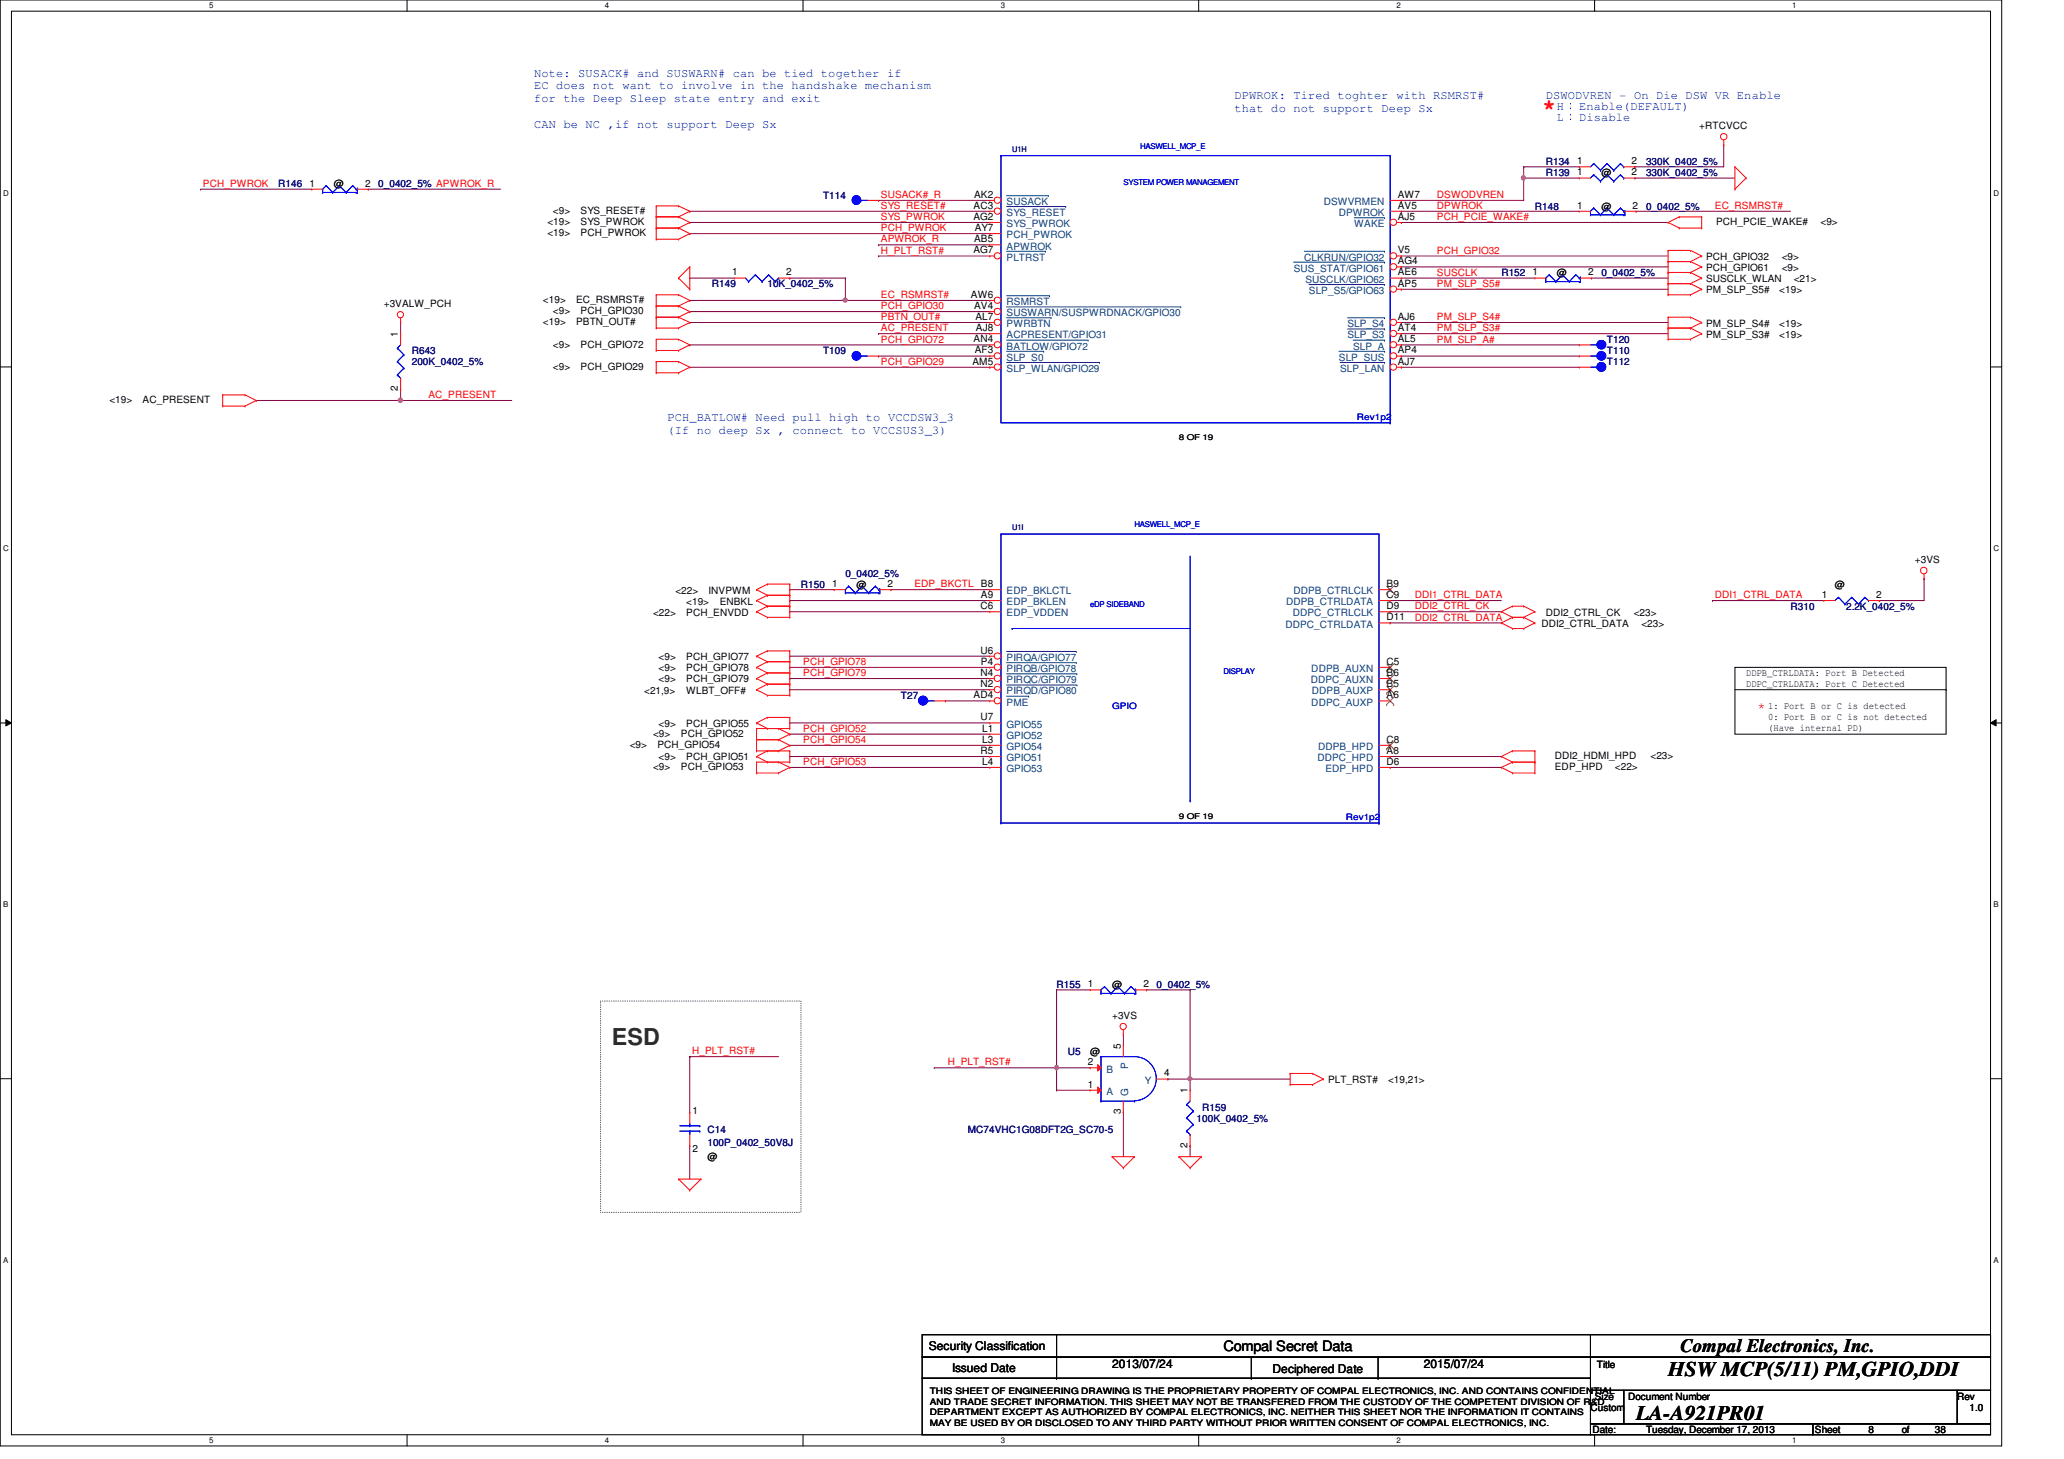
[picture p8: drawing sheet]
<svg xmlns="http://www.w3.org/2000/svg" width="297mm" height="210mm" viewBox="0 0 297 210" stroke-linecap="round" stroke-linejoin="round" font-family="sans-serif">
<path d="M0 0h288.1v208h-288.1zM1.6 1.6h284.9v204.8h-284.9z" fill="none" stroke="#000" stroke-width=".14"/>
<g fill="#fff">
<path d="M30.1 .2h.6v1.2h-.6z"/>
<path d="M30.1 206.6h.6v1.2h-.6z"/>
</g>
<path d="M58.6 0v1.6M58.6 206.4v1.6" fill="none" stroke="#000" stroke-width=".14"/>
<g fill="#fff">
<path d="M87 .2h.6v1.2h-.6z"/>
<path d="M87 206.6h.6v1.2h-.6z"/>
</g>
<path d="M115.6 0v1.6M115.6 206.4v1.6" fill="none" stroke="#000" stroke-width=".14"/>
<g fill="#fff">
<path d="M144 .2h.6v1.2h-.6z"/>
<path d="M144 206.6h.6v1.2h-.6z"/>
</g>
<path d="M172.5 0v1.6M172.5 206.4v1.6" fill="none" stroke="#000" stroke-width=".14"/>
<g fill="#fff">
<path d="M201 .2h.5v1.2h-.5z"/>
<path d="M201 206.6h.5v1.2h-.5z"/>
</g>
<path d="M229.5 0v1.6M229.5 206.4v1.6" fill="none" stroke="#000" stroke-width=".14"/>
<g fill="#fff">
<path d="M257.9 .2h.6v1.2h-.6z"/>
<path d="M257.9 206.6h.6v1.2h-.6z"/>
<path d="M.5 27.2h.7v1.2h-.7z"/>
<path d="M286.9 27.2h.8v1.2h-.8z"/>
<path d="M.5 78.4h.7v1.1h-.7z"/>
<path d="M286.9 78.4h.8v1.1h-.8z"/>
</g>
<path d="M0 52.8h1.6M286.5 52.8h1.6" fill="none" stroke="#000" stroke-width=".14"/>
<g fill="#fff">
<path d="M.5 129.6h.7v1.2h-.7z"/>
<path d="M286.9 129.6h.7v1.2h-.7z"/>
</g>
<path d="M0 104h1.6M.8 103.5l.8 .5-.8 .4zM286.5 104l.8-.5v.9zM286.5 104h1.6" fill="none" stroke="#000" stroke-width=".14"/>
<path d="M.8 103.5l.8 .5-.8 .4zM286.5 104l.8-.5v.9z" fill="#000"/>
<g fill="#fff">
<path d="M.5 180.8h.7v1.1h-.7z"/>
<path d="M286.9 180.8h.7v1.1h-.7z"/>
</g>
<path d="M249.7 96h30.4v9.6h-30.4zM249.7 99.2h30.4M280.1 99.2h.1M0 155.2h1.6M286.5 155.2h1.6" fill="none" stroke="#000" stroke-width=".14"/>
<path d="M86.4 144h28.9v30.4h-28.9z" fill="none" stroke="#000" stroke-width=".14" stroke-dasharray="0 .3"/>
<g fill="none" stroke="#800040" stroke-width=".14">
<path d="M99.3 30.4h.1M99.3 33.6h.1M99.3 30.4h43.1M99.3 33.6h43.1M126.4 35.2h.1M126.4 36.8h.1M126.4 35.2h16M126.4 36.8h16M201.7 38.4h.1M201.7 32h.1M201.7 38.4h38.4M201.7 32h38.4"/>
<path d="M219.3 24h.1M219.3 25.6h.1M219.3 25.6h8M219.3 24h8M219.3 25.6v3.2M235.3 25.6h.1M235.3 24h.1M235.3 25.6h14.4M248.1 20.8h.1M248.1 20.8v3.2h-12.8M126.4 51.2h.1M126.4 48h.1"/>
<path d="M126.4 51.2h16M126.4 48h16M201.7 40h.1M201.7 52.8h.1M201.7 40h19.2M201.7 52.8h25.6M113.7 99.2h.1M113.7 97.6h.1M113.7 96h.1M113.7 86.4h.1M113.7 88h.1M113.7 99.2h28.7"/>
<path d="M113.7 97.6h28.7M113.7 96h28.7M113.7 86.4h28.7M113.7 88h28.7M136.1 100.8h.1M136.1 100.8h6.3M200.1 110.4h.1M200.1 110.4h16"/>
</g>
<circle cx="219.2" cy="25.6" r=".31" fill="#f0f"/>
<circle cx="219.2" cy="25.6" r=".31" fill="none" stroke="#f0f" stroke-width=".14"/>
<g fill="none" stroke="#800040" stroke-width=".14">
<path d="M126.4 28.8h.1M126.4 28.8h16M201.7 28.8h.1M201.7 28.8h17.6M219.3 24h.1M219.3 24v1.6M201.7 51.2h.1M201.7 51.2h25.6M200.1 108.8h.1M200.1 108.8h16M134.4 153.6h.1M134.4 153.6h22.5"/>
<path d="M152.1 153.6h.1M152.1 142.4h.1M152.1 142.4v11.2M168.1 155.2h.1M168.1 155.2h17.6M171.3 155.2h.1M171.3 155.2v1.6"/>
</g>
<circle cx="171.2" cy="155.2" r=".3" fill="#f0f"/>
<circle cx="171.2" cy="155.2" r=".3" fill="none" stroke="#f0f" stroke-width=".14"/>
<g fill="none" stroke="#800040" stroke-width=".14">
<path d="M57.7 57.6h.1M57.7 57.6h16M152.1 142.4h.1M152.1 156.8h.1M152.1 142.4h4.8M152.1 156.8h4.8M161.7 148.8h.1M161.7 148.8v1.6M165 142.4h.1M165 142.4h6.3M171.3 142.4h.1M171.3 142.4v12.8"/>
<path d="M161.7 160h.1M161.7 160v6.4M171.3 164.8h.1M171.3 164.8v1.6"/>
</g>
<circle cx="57.6" cy="57.6" r=".32" fill="#f0f"/>
<circle cx="57.6" cy="57.6" r=".32" fill="none" stroke="#f0f" stroke-width=".14"/>
<g fill="none" stroke="#800040" stroke-width=".14">
<path d="M201.7 30.4h.1M201.7 36.8h.1M201.7 30.4h25.6M201.7 36.8h38.4M36.9 57.6h.1M57.7 56h.1M57.7 46.4h.1M57.7 56v1.6h-20.8M57.7 46.4v1.6M99.3 49.6h.1M99.3 44.8h.1M99.3 40h.1"/>
<path d="M99.3 49.6h43.1M99.3 44.8h43.1M99.3 40h6.4M113.7 40h.1M113.7 40h8M121.7 43.2h.1M121.7 43.2h20.7M113.7 108.8h.1M113.7 110.4h.1M113.7 105.6h.1M113.7 108.8h28.7M113.7 110.4h28.7"/>
<path d="M113.7 105.6h28.7"/>
</g>
<circle cx="121.6" cy="43.2" r=".31" fill="#f0f"/>
<circle cx="121.6" cy="43.2" r=".31" fill="none" stroke="#f0f" stroke-width=".14"/>
<g fill="none" stroke="#800040" stroke-width=".14">
<path d="M28.9 27.2h.1M28.9 27.2h16M53 27.2h.1M53 27.2h19M235.5 30.4h.1M235.5 30.4h22.2M99.3 43.2h.1M99.3 46.4h.1M99.3 46.4h43.1M121.7 40h.1M121.7 40v3.2h-22.4M113.7 84.8h.1"/>
<path d="M113.7 84.8h6.4M128.2 84.8h.1M128.2 84.8h14.2M152.1 153.6h.1M152.1 153.6v3.2"/>
</g>
<circle cx="152" cy="153.6" r=".31" fill="#f0f"/>
<circle cx="152" cy="153.6" r=".31" fill="none" stroke="#f0f" stroke-width=".14"/>
<g fill="none" stroke="#800040" stroke-width=".14">
<path d="M99.3 32h.1M99.3 32h43.1M99.3 52.8h43.1M142.4 52.8h.1M201.7 41.6h.1M201.7 46.4h.1M201.7 48h.1M201.7 49.6h.1M201.7 41.6h38.4M201.7 46.4h38.4M201.7 48h38.4M201.7 49.6h25.6"/>
<path d="M229 40h.1M229 40h11.1M113.7 94.4h.1M113.7 94.4h28.7M200.1 86.4h.1M200.1 89.6h.1M200.1 88h.1M200.1 86.4h16M200.1 89.6h16M200.1 88h16M246.5 86.4h.1M246.5 86.4h16"/>
<path d="M270.5 86.4h.1M276.9 83.2h.1M276.9 83.2v3.2h-6.4M113.7 104h.1M113.7 107.2h.1M113.7 104h28.7M113.7 107.2h28.7M99.3 152h.1M99.3 152v8M99.3 152h12.8M99.3 164.8h.1M99.3 164.8v4.8"/>
</g>
<g fill="none" stroke="#f00" stroke-width=".14">
<path d="M44.9 27.2h.1M44.9 27.2h1.5M51.4 27.2h1.6M53 27.2h.1M94.4 34.4h.1M94.4 32.8h.1M94.4 31.2h.1M94.4 29.6h.1M94.4 29.6v4.8M94.4 32.8h3.3M94.4 34.4h3.3M94.4 31.2h3.3"/>
<path d="M94.4 29.6h3.3M97.7 32.8h.1M97.7 34.4h.1M97.7 29.6h.1M97.7 31.2h.1M97.7 32.8l1.6 .8M97.7 29.6l1.6 .8M97.7 31.2l1.6 .8M99.3 33.6h.1M99.3 30.4h.1M99.3 32h.1M99.3 38.4h.1"/>
<path d="M99.3 33.6l-1.6 .8M99.3 30.4l-1.6 .8M99.3 32l-1.6 .8M99.3 38.4v3.2M99.3 38.4l-1.6 1.6M227.3 24h.1M227.3 30.4h.1M227.3 24h1.6M227.3 30.4h1.6M233.7 24h1.6M233.8 30.4h1.7M235.3 24h.1"/>
<path d="M235.5 30.4h.1M240.1 32h.1M240.1 37.6h.1M240.1 39.2h.1M240.1 36h.1M240.1 32l1.6 .8M240.1 36v6.4M240.1 37.6h3.2M240.1 39.2h3.2M240.1 36h3.2M241.7 31.2h.1M241.7 32.8h.1"/>
<path d="M241.7 32.8h3.2M241.7 31.2h3.2M241.7 31.2l-1.6 .8M243.3 37.6h.1M243.3 39.2h.1M243.3 36h.1M243.3 37.6l1.6 .8M243.3 36l1.6 .8M243.3 39.2l1.6 .8M244.9 32.8h.1M244.9 31.2h.1M244.9 38.4h.1"/>
<path d="M244.9 36.8h.1M244.9 31.2v1.6M244.9 38.4l-1.6 .8M244.9 36.8l-1.6 .8M248.1 20.8h.1M248.1 20.2v.6M249.7 24h.1M249.7 27.2h.1M249.7 24v3.2M249.7 24l1.6 1.6M251.3 25.6h.1M251.3 25.6l-1.6 1.6"/>
<path d="M32 56.8h.1M32 58.4h.1M32 58.4h3.3M32 56.8h3.3M32 56.8v1.6M35.3 58.4h.1M35.3 56.8h.1M35.3 56.8l1.6 .8M36.9 57.6h.1M36.9 57.6l-1.6 .8M57.7 46.4h.1M57.7 45.8v.6"/>
<path d="M94.4 45.6h.1M94.4 47.2h.1M94.4 42.4h.1M94.4 44h.1M94.4 50.4h.1M94.4 48.8h.1M94.4 53.6h.1M94.4 52h.1M94.4 47.2h3.3M94.4 45.6h3.3M94.4 42.4v4.8M94.4 48.8v1.6"/>
<path d="M94.4 52v1.6M94.4 44h3.3M94.4 42.4h3.3M94.4 48.8h3.3M94.4 50.4h3.3M94.4 52h3.3M94.4 53.6h3.3M97.7 47.2h.1M97.7 45.6h.1M97.7 44h.1M97.7 42.4h.1M97.7 48.8h.1"/>
<path d="M97.7 50.4h.1M97.7 52h.1M97.7 53.6h.1M97.7 40h.1M97.7 45.6l1.6 .8M97.7 42.4l1.6 .8M97.7 44l1.6 .8M97.7 48.8l1.6 .8M97.7 52l1.6 .8M97.7 40l1.6 1.6M99.3 46.4h.1M99.3 43.2h.1"/>
<path d="M99.3 44.8h.1M99.3 49.6h.1M99.3 52.8h.1M99.3 41.6h.1M99.3 46.4l-1.6 .8M99.3 43.2l-1.6 .8M99.3 44.8l-1.6 .8M99.3 49.6l-1.6 .8M99.3 52.8l-1.6 .8M220.9 40h.1M220.9 40h1.6M227.5 40h1.5"/>
<path d="M229 40h.1M240.1 47.2h.1M240.1 48.8h.1M240.1 45.6h.1M240.1 40.8h.1M240.1 42.4h.1M240.1 47.2h3.2M240.1 45.6h3.2M240.1 42.4h3.2M240.1 45.6v3.2M240.1 48.8h3.2M240.1 40.8h3.2"/>
<path d="M243.3 47.2h.1M243.3 48.8h.1M243.3 45.6h.1M243.3 40.8h.1M243.3 42.4h.1M243.3 47.2l1.6 .8M243.3 45.6l1.6 .8M243.3 40.8l1.6 .8M244.9 48h.1M244.9 46.4h.1M244.9 41.6h.1M244.9 40h.1"/>
<path d="M244.9 48l-1.6 .8M244.9 46.4l-1.6 .8M244.9 41.6l-1.6 .8M244.9 40l-1.6 .8M108.9 84.8h.1M108.9 86.4h.1M108.9 88h.1M108.9 96h.1M108.9 97.6h.1M108.9 99.2h.1M108.9 94.4h.1M108.9 84.8l1.5 .8"/>
<path d="M108.9 86.4l1.5 .8M108.9 88l1.5 .8M108.9 96l1.5 .8M108.9 97.6l1.5 .8M108.9 99.2l1.5 .8M108.9 94.4l1.5 .8M110.4 84h.1M110.4 85.6h.1M110.4 87.2h.1M110.4 88.8h.1M110.4 95.2h.1M110.4 96.8h.1"/>
<path d="M110.4 98.4h.1M110.4 93.6h.1M110.4 84l-1.5 .8M110.4 84h3.3M110.4 85.6h3.3M110.4 85.6l-1.5 .8M110.4 87.2h3.3M110.4 87.2l-1.5 .8M110.4 88.8h3.3M110.4 95.2l-1.5 .8M110.4 95.2h3.3M110.4 96.8h3.3"/>
<path d="M110.4 96.8l-1.5 .8M110.4 98.4h3.3M110.4 98.4l-1.5 .8M110.4 93.6l-1.5 .8M110.4 93.6h3.3M113.7 84h.1M113.7 85.6h.1M113.7 87.2h.1M113.7 88.8h.1M113.7 95.2h.1M113.7 96.8h.1M113.7 98.4h.1"/>
<path d="M113.7 93.6h.1M113.7 84v4.8M113.7 93.6v6.4M216.1 88h.1M216.1 89.6h.1M216.1 88l1.6 .8M216.1 89.6l1.6 .8M217.7 87.2h.1M217.7 88.8h.1M217.7 90.4h.1M217.7 87.2h1.6M217.7 88.8h1.6"/>
<path d="M217.7 87.2l-1.6 .8M217.7 88.8l-1.6 .8M217.7 90.4h1.6M219.3 87.2h.1M219.3 88.8h.1M219.3 90.4h.1M219.3 87.2l1.6 .8M219.3 88.8l1.6 .8M220.9 88h.1M220.9 89.6h.1M220.9 88l-1.6 .8M220.9 89.6l-1.6 .8"/>
<path d="M262.5 86.4h.1M262.5 86.4h1.6M268.9 86.4h1.6M270.5 86.4h.1M276.9 83.2h.1M276.9 82.6v.6M108.9 106.4h.1M108.9 104.8h.1M108.9 111.2h.1M108.9 109.6h.1M108.9 108.8h.1M108.9 104h.1"/>
<path d="M108.9 108h.1M108.9 109.6h4.8M108.9 111.2h3.2M108.9 108h4.8M108.9 104.8h4.8M108.9 106.4h3.2M108.9 104.8v3.2M108.9 109.6v1.6M108.9 108.8l1.5 .8M108.9 104l1.5 .8M110.4 108h.1M110.4 109.6h.1"/>
<path d="M110.4 103.2h.1M110.4 104.8h.1M110.4 100h.1M110.4 108l-1.5 .8M110.4 103.2l-1.5 .8M110.4 103.2h3.3M110.4 100h3.3M112.1 104.8h.1M112.1 106.4h.1M112.1 109.6h.1M112.1 111.2h.1M112.1 108h.1"/>
<path d="M112.1 104.8l1.6 .8M112.1 109.6l1.6 .8M112.1 106.4l1.6 .8M113.7 105.6h.1M113.7 110.4h.1M113.7 108h.1M113.7 109.6h.1M113.7 103.2h.1M113.7 104.8h.1M113.7 100h.1M113.7 107.2h.1M113.7 103.2v1.6"/>
<path d="M113.7 108v1.6M113.7 105.6l-1.6 .8M113.7 110.4l-1.6 .8M113.7 107.2l-1.6 .8M216.1 110.4h.1M216.1 108.8h.1M216.1 110.4l1.6 .8M216.1 108.8l1.6 .8M217.7 109.6h.1M217.7 111.2h.1M217.7 108h.1M217.7 109.6h3.2"/>
<path d="M217.7 109.6l-1.6 .8M217.7 111.2h3.2M217.7 108h3.2M217.7 108l-1.6 .8M220.9 111.2h.1M220.9 109.6h.1M220.9 108h.1M220.9 108v3.2M156.9 142.4h.1M156.9 142.4h1.5M161.7 148.8h.1M161.7 148.2v.6"/>
<path d="M163.4 142.4h1.6M165 142.4h.1M171.3 156.8h.1M171.3 156.8v1.6M185.7 154.4h.1M185.7 156h.1M185.7 154.4h3.2M185.7 154.4v1.6M185.7 156h3.2M188.9 154.4h.1M188.9 156h.1M188.9 154.4l1.6 .8"/>
<path d="M190.5 155.2h.1M190.5 155.2l-1.6 .8M97.7 169.6h.1M97.7 169.6h3.2M97.7 169.6l1.6 1.6M99.3 171.2h.1M100.9 169.6h.1M100.9 169.6l-1.6 1.6M160.1 166.4h.1M160.1 166.4h3.2M160.1 166.4l1.6 1.6M161.7 168h.1"/>
<path d="M163.3 166.4h.1M163.3 166.4l-1.6 1.6M169.7 166.4h.1M169.7 166.4h3.2M169.7 166.4l1.6 1.6M171.3 168h.1M171.3 164.8h.1M171.3 163.2v1.6M172.9 166.4h.1M172.9 166.4l-1.6 1.6"/>
<circle cx="248.1" cy="19.7" r=".46"/>
<circle cx="57.6" cy="45.3" r=".45"/>
<circle cx="276.8" cy="82.1" r=".47"/>
<circle cx="161.6" cy="147.7" r=".45"/>
</g>
<g fill="none" stroke="#000" stroke-width=".14">
<path d="M132.7 192h96.2v3.2h-96.2zM132.7 195.2h96.2v3.1h-96.2zM132.7 198.3h96.2v8.1h-96.2zM152.1 195.2h.1M152.1 198.3h.1M152.1 192v6.3M180.1 198.3h.1M180.1 195.2v3.1M198.3 198.3h.1M198.3 195.2v3.1M228.9 192h57.6v3.2h-57.6zM228.9 195.2h57.6v4.8h-57.6z"/>
<path d="M228.9 200h4.8v4.9h-4.8zM228.9 204.9h32v1.5h-32zM233.7 200h48v4.9h-48zM260.9 204.9h25.6v1.5h-25.6zM281.7 200h4.8v4.9h-4.8z"/>
</g>
<g fill="none" stroke="#00f" stroke-width=".14">
<path d="M46.4 27.7h.1M46.4 27.7h4.9M46.9 26.7h.1M46.9 26.7l-.5 .5v.5M46.9 26.7l1 1M47.9 27.7h.1M48.8 26.7h.1M48.8 26.7l-.9 1M48.8 26.7l1 1M49.8 27.7h.1M50.8 26.7h.1M50.8 26.7l-1 1"/>
<path d="M50.8 26.7l.5 .5M51.3 27.2h.1M51.3 27.7h.1M51.4 27.7h.1M51.4 27.1v.6M223 39.5h.1M223 39.5l-.5 .5v.5M223 39.5l.9 1M224.9 39.5h.1M224.9 39.5l-1 1M224.9 39.5l.9 1M226.8 39.5h.1"/>
<path d="M226.8 39.5l-1 1M226.8 39.5l.5 .5M227.5 39.8v.7M228.9 30.9h.1M228.9 30.9h4.8M229.4 23.5h.1M229.4 29.9h.1M229.4 23.5l-.5 .5M229.4 23.5l.9 1M229.4 29.9l-.5 .5v.5M229.4 29.9l.9 1M230.3 24.5h.1"/>
<path d="M230.3 30.9h.1M231.3 23.5h.1M231.3 29.9h.1M231.3 23.5l-1 1M231.3 23.5l.9 1M231.3 29.9l-1 1M231.3 29.9l.9 1M232.2 24.5h.1M232.2 30.9h.1M233.2 23.5h.1M233.2 29.9h.1M233.2 23.5l-1 1"/>
<path d="M233.2 23.5l.5 .5M233.2 29.9l-1 1M233.2 29.9l.5 .5M233.7 24h.1M233.7 30.4h.1M233.7 30.9h.1M233.8 30.9h.1M233.8 30.3v.6M222.5 40.5h.1M222.5 40.5h4.8M223.9 40.5h.1M225.8 40.5h.1"/>
<path d="M227.3 40h.1M227.3 40.5h.1M227.5 40.5h.1M264.6 85.9h.1M264.6 85.9l-.5 .5M264.6 85.9l.9 1M265.5 86.9h.1M266.5 85.9h.1M266.5 85.9l-1 1M266.5 85.9l1 1M267.5 86.9h.1M268.4 85.9h.1"/>
<path d="M268.4 85.9l-.9 1M268.4 85.9l.5 .5M268.9 86.4h.1M158.4 142.9h.1M158.4 142.9h4.9M159 141.9h.1M159 141.9l-.6 .5v.5M159 141.9l.9 1M159.9 142.9h.1M160.9 141.9h.1M160.9 141.9l-1 1M160.9 141.9l.9 1"/>
<path d="M161.8 142.9h.1M162.8 141.9h.1M162.8 141.9l-1 1M162.8 141.9l.5 .5M163.3 142.4h.1M163.3 142.9h.1M163.4 142.9h.1M163.4 142.3v.6M170.8 158.9h.1M170.8 158.9l.9 1M171.3 158.4l-.5 .5M171.7 159.9h.1"/>
<path d="M171.7 159.9l-.9 .9M170.8 160.8h.1M170.8 162.7h.1M170.8 160.8l.9 1M170.8 162.7l.5 .5M171.3 163.2h.1M171.7 161.8h.1M171.7 161.8l-.9 .9"/>
</g>
<circle cx="123.2" cy="28.8" r=".63" fill="#00f"/>
<g fill="none" stroke="#00f" stroke-width=".14">
<path d="M123.9 28.8h.1M123.9 28.8h1"/>
<circle cx="123.2" cy="28.8" r=".63"/>
</g>
<circle cx="123.2" cy="28.8" r=".63" fill="#00f"/>
<g fill="none" stroke="#00f" stroke-width=".14">
<path d="M108.7 39.5h.1M108.7 39.5l-1 1M108.7 39.5l1 1M110.6 39.5h.1M110.6 39.5l-.9 1M110.6 39.5l1 1M123.9 28.8h.1M123.9 28.8h1M144.1 22.4h.1M144.1 22.4v38.4h56M144.1 22.4h56v38.4M107.3 40l.4 .5"/>
<path d="M107.7 40.5h.1M109.7 40.5h.1M111.6 40.5h.1M112.1 40h.1M112.1 40l-.5 .5M200.1 60.8h.1"/>
<circle cx="123.2" cy="28.8" r=".63"/>
</g>
<path d="M124.9 28.8h1.5M126.4 28.8h.1M105.7 40h.1M105.7 40h1.6M112.1 40h1.6M113.7 40h.1" fill="none" stroke="#f00" stroke-width=".14"/>
<circle cx="143.6" cy="28.8" r=".46" fill="#fff"/>
<g fill="none" stroke="#f00" stroke-width=".14">
<path d="M142.4 28.8h.1M142.4 28.8h.7"/>
<circle cx="143.6" cy="28.8" r=".46"/>
</g>
<path d="M144.9 28.2h6M150.9 28.2h.1" fill="none" stroke="#004080" stroke-width=".14"/>
<circle cx="143.6" cy="36.8" r=".46" fill="#fff"/>
<g fill="none" stroke="#f00" stroke-width=".14">
<path d="M142.4 36.8h.1M142.4 33.6h.1M142.4 32h.1M142.4 36.8h.7M142.4 33.6h1.7M142.4 32h1.7"/>
<circle cx="143.6" cy="36.8" r=".46"/>
</g>
<path d="M144.9 36.2h5.5M150.4 36.2h.1" fill="none" stroke="#004080" stroke-width=".14"/>
<circle cx="143.6" cy="30.4" r=".46" fill="#fff"/>
<g fill="none" stroke="#f00" stroke-width=".14">
<path d="M142.4 30.4h.1M142.4 35.2h.1M142.4 30.4h.7M142.4 35.2h1.7"/>
<circle cx="143.6" cy="30.4" r=".46"/>
</g>
<path d="M144.9 29.7h8.5M153.4 29.7h.1" fill="none" stroke="#004080" stroke-width=".14"/>
<circle cx="143.6" cy="43.2" r=".46" fill="#fff"/>
<g fill="none" stroke="#f00" stroke-width=".14">
<path d="M142.4 43.2h.1M142.4 48h.1M142.4 43.2h.7M142.4 48h1.7"/>
<circle cx="143.6" cy="43.2" r=".46"/>
</g>
<path d="M144.9 42.5h6.1M151 42.5h.1" fill="none" stroke="#004080" stroke-width=".14"/>
<circle cx="143.6" cy="49.6" r=".46" fill="#fff"/>
<g fill="none" stroke="#f00" stroke-width=".14">
<path d="M142.4 49.6h.1M142.4 49.6h.7"/>
<circle cx="143.6" cy="49.6" r=".46"/>
</g>
<path d="M144.9 48.9h11.7M156.6 48.9h.1" fill="none" stroke="#004080" stroke-width=".14"/>
<circle cx="143.6" cy="46.4" r=".46" fill="#fff"/>
<g fill="none" stroke="#f00" stroke-width=".14">
<path d="M142.4 46.4h.1M142.4 46.4h.7"/>
<circle cx="143.6" cy="46.4" r=".46"/>
</g>
<path d="M144.9 45.7h6.4M151.3 45.7h.1" fill="none" stroke="#004080" stroke-width=".14"/>
<circle cx="143.6" cy="44.8" r=".46" fill="#fff"/>
<g fill="none" stroke="#f00" stroke-width=".14">
<path d="M142.4 44.8h.1M142.4 44.8h.7"/>
<circle cx="143.6" cy="44.8" r=".46"/>
</g>
<path d="M144.9 44.2h25M169.9 44.2h.1" fill="none" stroke="#004080" stroke-width=".14"/>
<circle cx="143.6" cy="51.2" r=".46" fill="#fff"/>
<g fill="none" stroke="#f00" stroke-width=".14">
<path d="M142.4 51.2h.1M142.4 51.2h.7"/>
<circle cx="143.6" cy="51.2" r=".46"/>
</g>
<path d="M144.9 50.5h5.3M150.2 50.5h.1" fill="none" stroke="#004080" stroke-width=".14"/>
<circle cx="143.6" cy="52.8" r=".46" fill="#fff"/>
<g fill="none" stroke="#f00" stroke-width=".14">
<path d="M200.1 30.4h1.6M200.1 28.8h1.6M201.7 30.4h.1M201.7 28.8h.1M142.4 52.8h.1M142.4 52.8h.7"/>
<circle cx="143.6" cy="52.8" r=".46"/>
</g>
<path d="M144.9 52.2h13.3M158.2 52.2h.1" fill="none" stroke="#004080" stroke-width=".14"/>
<circle cx="200.5" cy="32" r=".46" fill="#fff"/>
<g fill="none" stroke="#f00" stroke-width=".14">
<path d="M201 32h.7M201.7 32h.1"/>
<circle cx="200.5" cy="32" r=".46"/>
</g>
<path d="M194.9 31.3h4.4M199.3 31.3h.1" fill="none" stroke="#004080" stroke-width=".14"/>
<circle cx="200.5" cy="38.4" r=".46" fill="#fff"/>
<g fill="none" stroke="#f00" stroke-width=".14">
<path d="M201 38.4h.7M201.7 38.4h.1"/>
<circle cx="200.5" cy="38.4" r=".46"/>
</g>
<path d="M186.2 37.7h13.1M199.3 37.7h.1" fill="none" stroke="#004080" stroke-width=".14"/>
<circle cx="200.5" cy="36.8" r=".46" fill="#fff"/>
<g fill="none" stroke="#f00" stroke-width=".14">
<path d="M201 36.8h.7M201.7 36.8h.1M200.1 40h1.6M201.7 40h.1"/>
<circle cx="200.5" cy="36.8" r=".46"/>
</g>
<path d="M187.7 36.2h11.6M199.3 36.2h.1" fill="none" stroke="#004080" stroke-width=".14"/>
<circle cx="200.5" cy="46.4" r=".46" fill="#fff"/>
<g fill="none" stroke="#f00" stroke-width=".14">
<path d="M201 46.4h.7M201.7 46.4h.1"/>
<circle cx="200.5" cy="46.4" r=".46"/>
</g>
<path d="M193.9 45.7h5.4M199.3 45.7h.1" fill="none" stroke="#004080" stroke-width=".14"/>
<circle cx="200.5" cy="41.6" r=".46" fill="#fff"/>
<g fill="none" stroke="#f00" stroke-width=".14">
<path d="M201 41.6h.7M201.7 41.6h.1"/>
<circle cx="200.5" cy="41.6" r=".46"/>
</g>
<path d="M188.4 40.9h10.9M199.3 40.9h.1" fill="none" stroke="#004080" stroke-width=".14"/>
<circle cx="200.5" cy="48" r=".46" fill="#fff"/>
<g fill="none" stroke="#f00" stroke-width=".14">
<path d="M201 48h.7M201.7 48h.1"/>
<circle cx="200.5" cy="48" r=".46"/>
</g>
<path d="M193.9 47.3h5.4M199.3 47.3h.1" fill="none" stroke="#004080" stroke-width=".14"/>
<circle cx="200.5" cy="52.8" r=".46" fill="#fff"/>
<g fill="none" stroke="#f00" stroke-width=".14">
<path d="M201 52.8h.7M201.7 52.8h.1"/>
<circle cx="200.5" cy="52.8" r=".46"/>
</g>
<path d="M192.9 52.2h6.4M199.3 52.2h.1" fill="none" stroke="#004080" stroke-width=".14"/>
<circle cx="200.5" cy="51.2" r=".46" fill="#fff"/>
<g fill="none" stroke="#f00" stroke-width=".14">
<path d="M201 51.2h.7M201.7 51.2h.1"/>
<circle cx="200.5" cy="51.2" r=".46"/>
</g>
<path d="M192.7 50.5h6.6M199.3 50.5h.1" fill="none" stroke="#004080" stroke-width=".14"/>
<circle cx="200.5" cy="49.6" r=".46" fill="#fff"/>
<g fill="none" stroke="#f00" stroke-width=".14">
<path d="M227.3 25.6h.1M227.3 25.6h1.6M233.7 25.6h1.6M235.3 25.6h.1M201 49.6h.7M201.7 49.6h.1M120.1 84.8h.1M120.1 84.8h1.6M126.6 84.8h1.6M128.2 84.8h.1"/>
<circle cx="200.5" cy="49.6" r=".46"/>
</g>
<path d="M194.7 48.9h4.6M199.3 48.9h.1" fill="none" stroke="#004080" stroke-width=".14"/>
<g fill="none" stroke="#00f" stroke-width=".14">
<path d="M229.4 25.1h.1M229.4 25.1l-.5 .5M229.4 25.1l.9 1M230.3 26.1h.1M231.3 25.1h.1M231.3 25.1l-1 1M231.3 25.1l.9 1M232.2 26.1h.1M233.2 25.1h.1M233.2 25.1l-1 1M233.2 25.1l.5 .5M233.7 25.6h.1"/>
<path d="M121.7 85.3h.1M121.7 85.3h4.7M122.1 84.3h.1M122.1 84.3l-.4 .5v.5M122.1 84.3l1 1M123.1 85.3h.1M124.1 84.3h.1M124.1 84.3l-1 1M124.1 84.3l.9 1M125 85.3h.1M126 84.3h.1M126 84.3l-1 1"/>
<path d="M126 84.3l.4 .5M126.4 84.8h.1M126.4 85.3h.1M126.6 85.3h.1M126.6 84.7v.6"/>
</g>
<circle cx="132.8" cy="100.8" r=".64" fill="#00f"/>
<g fill="none" stroke="#00f" stroke-width=".14">
<path d="M133.5 100.8h.1M133.5 100.8h.9"/>
<circle cx="132.8" cy="100.8" r=".64"/>
</g>
<circle cx="132.8" cy="100.8" r=".64" fill="#00f"/>
<g fill="none" stroke="#00f" stroke-width=".14">
<path d="M144.1 76.8h.1M144.1 76.8v41.6M144.1 76.8h54.4v41.6M145.7 90.4h.1M145.7 90.4h25.6M171.3 80v35.2M133.5 100.8h.1M133.5 100.8h.9M144.1 118.4h.1M144.1 118.4h54.4M171.3 115.2h.1M198.5 118.4h.1"/>
<circle cx="132.8" cy="100.8" r=".64"/>
</g>
<g fill="none" stroke="#f00" stroke-width=".14">
<path d="M142.4 84.8h.1M142.4 84.8h1.7M198.5 84.8h1.6M198.5 96h1.6M198.5 89.6h1.6M198.5 88h1.6M198.5 86.4h1.6M200.1 96h.1M200.1 89.6h.1M200.1 88h.1M200.1 86.4h.1M200.1 84.8h.1"/>
<path d="M134.4 100.8h1.7M136.1 100.8h.1M198.5 108.8h1.6M198.5 110.4h1.6M198.5 107.2h1.6M200.1 108.8h.1M200.1 110.4h.1M200.1 107.2h.1"/>
</g>
<path d="M199.6 96.5h.1M199.6 85.3h.1M199.6 95.5l1 1M199.6 84.4l1 .9M200.5 95.5l-.9 1M200.5 84.4l-.9 .9M200.6 96.5h.1M200.6 85.3h.1M199.6 107.7h.1M199.6 106.8l1 .9M200.5 106.8l-.9 .9M200.6 107.7h.1" fill="none" stroke="#804000" stroke-width=".14"/>
<circle cx="143.6" cy="94.4" r=".46" fill="#fff"/>
<g fill="none" stroke="#f00" stroke-width=".14">
<path d="M142.4 94.4h.1M142.4 94.4h.7"/>
<circle cx="143.6" cy="94.4" r=".46"/>
</g>
<path d="M144.9 93.7h10M154.9 93.7h.1" fill="none" stroke="#004080" stroke-width=".14"/>
<circle cx="143.6" cy="96" r=".46" fill="#fff"/>
<g fill="none" stroke="#f00" stroke-width=".14">
<path d="M142.4 96h.1M142.4 96h.7"/>
<circle cx="143.6" cy="96" r=".46"/>
</g>
<path d="M144.9 95.3h10M154.9 95.3h.1" fill="none" stroke="#004080" stroke-width=".14"/>
<circle cx="143.6" cy="97.6" r=".46" fill="#fff"/>
<g fill="none" stroke="#f00" stroke-width=".14">
<path d="M142.4 97.6h.1M142.4 97.6h.7"/>
<circle cx="143.6" cy="97.6" r=".46"/>
</g>
<path d="M144.9 96.9h10.1M155 96.9h.1" fill="none" stroke="#004080" stroke-width=".14"/>
<circle cx="143.6" cy="99.2" r=".46" fill="#fff"/>
<g fill="none" stroke="#f00" stroke-width=".14">
<path d="M142.4 99.2h.1M142.4 99.2h.7"/>
<circle cx="143.6" cy="99.2" r=".46"/>
</g>
<path d="M144.9 98.6h10.1M155 98.6h.1" fill="none" stroke="#004080" stroke-width=".14"/>
<circle cx="143.6" cy="100.8" r=".46" fill="#fff"/>
<g fill="none" stroke="#f00" stroke-width=".14">
<path d="M142.4 86.4h.1M142.4 88h.1M142.4 86.4h1.7M142.4 88h1.7M198.5 99.2h1.6M198.5 97.6h1.6M200.1 99.2h.1M200.1 97.6h.1M142.4 100.8h.1M142.4 104h.1M142.4 105.6h.1M142.4 107.2h.1"/>
<path d="M142.4 108.8h.1M142.4 110.4h.1M142.4 100.8h.7M142.4 104h1.7M142.4 105.6h1.7M142.4 107.2h1.7M142.4 108.8h1.7M142.4 110.4h1.7M198.5 100.8h1.6M200.1 100.8h.1"/>
<circle cx="143.6" cy="100.8" r=".46"/>
</g>
<path d="M144.9 100.2h3.1M148 100.2h.1" fill="none" stroke="#004080" stroke-width=".14"/>
<path d="M199.6 99.7h.1M199.6 98.1h.1M199.6 98.8l1 .9M199.6 97.2l1 .9M200.5 98.8l-.9 .9M200.5 97.2l-.9 .9M200.6 99.7h.1M200.6 98.1h.1M199.6 101.3h.1M199.6 100.4l1 .9M200.5 100.4l-.9 .9M200.6 101.3h.1" fill="none" stroke="#804000" stroke-width=".14"/>
<circle cx="230.5" cy="52.8" r=".64" fill="#00f"/>
<g fill="none" stroke="#00f" stroke-width=".14">
<path d="M228.9 52.8h.9M229.8 52.8h.1"/>
<circle cx="230.5" cy="52.8" r=".64"/>
</g>
<circle cx="230.5" cy="52.8" r=".64" fill="#00f"/>
<g fill="none" stroke="#00f" stroke-width=".14">
<path d="M228.9 52.8h.9M229.8 52.8h.1"/>
<circle cx="230.5" cy="52.8" r=".64"/>
</g>
<path d="M227.3 52.8h.1M227.3 52.8h1.6" fill="none" stroke="#f00" stroke-width=".14"/>
<circle cx="230.5" cy="49.6" r=".63" fill="#00f"/>
<g fill="none" stroke="#00f" stroke-width=".14">
<path d="M228.9 49.6h.9M229.8 49.6h.1"/>
<circle cx="230.5" cy="49.6" r=".63"/>
</g>
<circle cx="230.5" cy="49.6" r=".63" fill="#00f"/>
<g fill="none" stroke="#00f" stroke-width=".14">
<path d="M57.2 50.1h.1M57.2 52h.1M57.2 53.9h.1M57.2 50.1l.9 1M57.2 52l.9 1M57.2 53.9l.5 .5M57.7 54.4h.1M57.7 49.6l-.5 .5M58.1 51.1h.1M58.1 53h.1M58.1 51.1l-.9 .9M58.1 53l-.9 .9"/>
<path d="M228.9 49.6h.9M229.8 49.6h.1M158.4 152h.1M158.4 158.4h.1M158.4 152h4.9a3.2 3.2 0 0 1 3.1 3.2 3.2 3.2 0 0 1-3.1 3.2M158.4 152v6.4M158.4 158.4h4.9M163.3 158.4h.1"/>
<circle cx="230.5" cy="49.6" r=".63"/>
</g>
<path d="M57.7 48h.1M57.7 56h.1M57.7 48v1.6M57.7 54.4v1.6M227.3 49.6h.1M227.3 49.6h1.6" fill="none" stroke="#f00" stroke-width=".14"/>
<path d="M158 153.2l.4 .4-.4 .5z" fill="#f00"/>
<path d="M156.9 153.6h.1M156.9 153.6h1.5M158 153.2l.4 .4-.4 .5z" fill="none" stroke="#f00" stroke-width=".14"/>
<path d="M158 156.4l.4 .4-.4 .5z" fill="#f00"/>
<path d="M156.9 156.8h.1M156.9 156.8h1.5M158 156.4l.4 .4-.4 .5zM161.7 150.4h.1M161.7 150.4v1.6M161.7 158.4v1.6M166.5 155.2h1.6M168.1 155.2h.1M161.7 160h.1" fill="none" stroke="#f00" stroke-width=".14"/>
<circle cx="123.2" cy="51.2" r=".62" fill="#00f"/>
<g fill="none" stroke="#00f" stroke-width=".14">
<path d="M123.9 51.2h.1M123.9 51.2h1"/>
<circle cx="123.2" cy="51.2" r=".62"/>
</g>
<circle cx="123.2" cy="51.2" r=".62" fill="#00f"/>
<g fill="none" stroke="#00f" stroke-width=".14">
<path d="M123.9 51.2h.1M123.9 51.2h1M97.8 162.7h2.9M97.8 162h2.9M99.3 162h.1M99.3 162.7h.1M99.3 161.6v.4M99.3 162.7v.5M100.7 162.7h.1M100.7 162h.1"/>
<circle cx="123.2" cy="51.2" r=".62"/>
</g>
<path d="M124.9 51.2h1.5M126.4 51.2h.1M99.3 160h.1M99.3 164.8h.1M99.3 160v1.6M99.3 163.2v1.6" fill="none" stroke="#f00" stroke-width=".14"/>
<circle cx="230.5" cy="51.2" r=".63" fill="#00f"/>
<g fill="none" stroke="#00f" stroke-width=".14">
<path d="M228.9 51.2h.9M229.8 51.2h.1"/>
<circle cx="230.5" cy="51.2" r=".63"/>
</g>
<circle cx="230.5" cy="51.2" r=".63" fill="#00f"/>
<g fill="none" stroke="#00f" stroke-width=".14">
<path d="M228.9 51.2h.9M229.8 51.2h.1"/>
<circle cx="230.5" cy="51.2" r=".63"/>
</g>
<path d="M227.3 51.2h.1M227.3 51.2h1.6" fill="none" stroke="#f00" stroke-width=".14"/>
<circle cx="219.2" cy="25.6" r=".31" fill="#f0f"/>
<circle cx="219.2" cy="25.6" r=".31" fill="none" stroke="#f0f" stroke-width=".14"/>
<circle cx="171.2" cy="155.2" r=".3" fill="#f0f"/>
<circle cx="171.2" cy="155.2" r=".3" fill="none" stroke="#f0f" stroke-width=".14"/>
<circle cx="57.6" cy="57.6" r=".32" fill="#f0f"/>
<circle cx="57.6" cy="57.6" r=".32" fill="none" stroke="#f0f" stroke-width=".14"/>
<circle cx="121.6" cy="43.2" r=".31" fill="#f0f"/>
<circle cx="121.6" cy="43.2" r=".31" fill="none" stroke="#f0f" stroke-width=".14"/>
<circle cx="152" cy="153.6" r=".31" fill="#f0f"/>
<circle cx="152" cy="153.6" r=".31" fill="none" stroke="#f0f" stroke-width=".14"/>
<text font-size="3.3" fill="#008000" x="88" y="150.4">ESD</text>
<text font-size="3.2" fill="#f00" x="222" y="16.4">*</text>
<g font-size="3">
<text x="240.1" y="198">HSW MCP(5/11) PM,GPIO,DDI</text>
<text x="235.5" y="204.3">LA-A921PR01</text>
</g>
<text font-size="2.7" x="241.8" y="194.5">Compal Electronics, Inc.</text>
<text font-size="2.1" fill="#f00" x="252.9" y="102.4">*</text>
<text font-size="2.1" x="176.1" y="194.4">Compal Secret Data</text>
<g font-size="1.7" fill="#00f">
<text x="76.9" y="11">Note: SUSACK# and SUSWARN# can be tied together if</text>
<text x="76.9" y="12.9">EC does not want to involve in the handshake mechanism</text>
<text x="76.9" y="14.7">for the Deep Sleep state entry and exit</text>
<text x="177.7" y="14.2">DPWROK: Tired toghter with RSMRST#</text>
<text x="177.7" y="16.1">that do not support Deep Sx</text>
<text x="222.5" y="14.2">DSWODVREN - On Die DSW VR Enable</text>
<text x="224.1" y="15.8">H：Enable(DEFAULT)</text>
<text x="224.1" y="17.4">L：Disable</text>
<text x="76.9" y="18.5">CAN be NC ,if not support Deep Sx</text>
<text x="96.1" y="60.6">PCH_BATLOW# Need pull high to VCCDSW3_3</text>
<text x="96.1" y="62.5">(If no deep Sx , connect to VCCSUS3_3)</text>
</g>
<g font-size="1.7">
<text x="133.7" y="194.3">Security Classification</text>
<text x="137" y="197.3">Issued Date</text>
<text x="160.1" y="196.8">2013/07/24</text>
<text x="183.1" y="197.5">Deciphered Date</text>
<text x="204.9" y="196.8">2015/07/24</text>
</g>
<g font-size="1.4" fill="#000080">
<text x="222.5" y="23.7">R134</text>
<text x="236.9" y="23.7">330K_0402_5%</text>
<text x="40" y="27">R146</text>
<text x="54.4" y="27">0_0402_5% APWROK_R</text>
<text x="118.4" y="28.6">T114</text>
<text x="222.5" y="25.4">R139</text>
<text x="236.9" y="25.4">330K_0402_5%</text>
<text x="220.9" y="30.2">R148</text>
<text x="236.9" y="30.2">0_0402_5%</text>
<text x="102.4" y="41.4">R149</text>
<text x="110.4" y="41.4">10K_0402_5%</text>
<text x="216.1" y="39.8">R152</text>
<text x="230.5" y="39.8">0_0402_5%</text>
<text x="59.3" y="51">R643</text>
<text x="59.3" y="52.6">200K_0402_5%</text>
<text x="118.4" y="51">T109</text>
<text x="231.3" y="52.6">T112</text>
<text x="231.3" y="49.4">T120</text>
<text x="231.3" y="51">T110</text>
<text x="121.7" y="83">0_0402_5%</text>
<text x="115.3" y="84.6">R150</text>
<text x="257.7" y="87.8">R310</text>
<text x="265.7" y="87.8">2.2K_0402_5%</text>
<text x="129.7" y="100.6">T27</text>
<text x="152.1" y="142.2">R155</text>
<text x="166.5" y="142.2">0_0402_5%</text>
<text x="153.7" y="151.8">U5</text>
<text x="172.2" y="161.4">100K_0402_5%</text>
<text x="173" y="159.8">R159</text>
<text x="101.8" y="163">C14</text>
<text x="101.8" y="164.9">100P_0402_50V8J</text>
<text x="139.3" y="163">MC74VHC1G08DFT2G_SC70-5</text>
</g>
<g font-size="1.4">
<text x="227" y="23.6">1</text>
<text x="234.8" y="23.6">2</text>
<text x="244.6" y="18.6">+RTCVCC</text>
<text x="44.5" y="26.8">1</text>
<text x="48" y="27">@</text>
<text x="52.5" y="26.8">2</text>
<text x="140.2" y="28.4">AK2</text>
<text x="201.2" y="28.4">AW7</text>
<text x="227" y="25.2">1</text>
<text x="230.5" y="25.4">@</text>
<text x="234.8" y="25.2">2</text>
<text x="78.8" y="34">&lt;19&gt;</text>
<text x="78.8" y="32.4">&lt;19&gt;</text>
<text x="79.6" y="30.8">&lt;9&gt;</text>
<text x="83.6" y="34">PCH_PWROK</text>
<text x="83.6" y="30.8">SYS_RESET#</text>
<text x="83.6" y="32.4">SYS_PWROK</text>
<text x="140.1" y="31.6">AG2</text>
<text x="140.1" y="30">AC3</text>
<text x="140.2" y="34.8">AB5</text>
<text x="140.3" y="33.2">AY7</text>
<text x="201.2" y="30">AV5</text>
<text x="201.2" y="31.6">AJ5</text>
<text x="227" y="30">1</text>
<text x="230.5" y="30.2">@</text>
<text x="234.9" y="30">2</text>
<text x="247" y="32.4">PCH_PCIE_WAKE#</text>
<text x="262" y="32.4">&lt;9&gt;</text>
<text x="105.4" y="39.6">1</text>
<text x="113.2" y="39.6">2</text>
<text x="140.1" y="36.4">AG7</text>
<text x="201.2" y="38">AG4</text>
<text x="201.2" y="36.4">V5</text>
<text x="201.2" y="39.6">AE6</text>
<text x="201.2" y="41.2">AP5</text>
<text x="220.6" y="39.6">1</text>
<text x="224.1" y="39.8">@</text>
<text x="228.6" y="39.6">2</text>
<text x="245.5" y="39">PCH_GPIO61</text>
<text x="245.5" y="37.4">PCH_GPIO32</text>
<text x="245.5" y="40.6">SUSCLK_WLAN</text>
<text x="256.4" y="39">&lt;9&gt;</text>
<text x="256.4" y="37.4">&lt;9&gt;</text>
<text x="258.1" y="40.6">&lt;21&gt;</text>
<text x="55.2" y="44.2">+3VALW_PCH</text>
<text x="78.1" y="46.8">&lt;19&gt;</text>
<text x="78.1" y="43.6">&lt;19&gt;</text>
<text x="79.6" y="45.2">&lt;9&gt;</text>
<text x="82.9" y="46.8">PBTN_OUT#</text>
<text x="82.9" y="43.6">EC_RSMRST#</text>
<text x="83.6" y="45.2">PCH_GPIO30</text>
<text x="139.7" y="42.8">AW6</text>
<text x="140.2" y="44.4">AV4</text>
<text x="140.4" y="46">AL7</text>
<text x="140.5" y="47.6">AJ8</text>
<text x="201.2" y="46">AJ6</text>
<text x="201.2" y="47.6">AT4</text>
<text x="245.5" y="47">PM_SLP_S4#</text>
<text x="245.5" y="42.2">PM_SLP_S5#</text>
<text x="256.1" y="47">&lt;19&gt;</text>
<text x="256.1" y="42.2">&lt;19&gt;</text>
<text x="57.3" y="48.5" transform="rotate(-90 57.3 48.5)">1</text>
<text x="79.6" y="50">&lt;9&gt;</text>
<text x="79.6" y="53.2">&lt;9&gt;</text>
<text x="83.6" y="50">PCH_GPIO72</text>
<text x="83.6" y="53.2">PCH_GPIO29</text>
<text x="140" y="52.5">AM5</text>
<text x="140.1" y="49.2">AN4</text>
<text x="140.3" y="50.8">AF3</text>
<text x="201.2" y="52.5">AJ7</text>
<text x="201.2" y="50.8">AP4</text>
<text x="201.2" y="49.2">AL5</text>
<text x="245.5" y="48.6">PM_SLP_S3#</text>
<text x="256.1" y="48.6">&lt;19&gt;</text>
<text x="15.7" y="58">&lt;19&gt;</text>
<text x="20.5" y="58">AC_PRESENT</text>
<text x="57.3" y="56.3" transform="rotate(-90 57.3 56.3)">2</text>
<text x="275.6" y="81.1">+3VS</text>
<text x="94" y="88.6">&lt;22&gt;</text>
<text x="97.2" y="85.4">&lt;22&gt;</text>
<text x="98.8" y="87">&lt;19&gt;</text>
<text x="98.8" y="88.6">PCH_ENVDD</text>
<text x="102" y="85.4">INVPWM</text>
<text x="103.6" y="87">ENBKL</text>
<text x="119.8" y="84.5">1</text>
<text x="123.3" y="84.6">@</text>
<text x="127.7" y="84.5">2</text>
<text x="141.1" y="87.6">C6</text>
<text x="141.2" y="84.5">B8</text>
<text x="141.2" y="86">A9</text>
<text x="199.6" y="89.2">D11</text>
<text x="199.6" y="87.6">D9</text>
<text x="199.6" y="86">C9</text>
<text x="199.6" y="84.5">B9</text>
<text x="222.5" y="88.6">DDI2_CTRL_CK</text>
<text x="235.1" y="88.6">&lt;23&gt;</text>
<text x="262.2" y="86">1</text>
<text x="264.1" y="84.6">@</text>
<text x="270" y="86">2</text>
<text x="94.8" y="95">&lt;9&gt;</text>
<text x="98.8" y="95">PCH_GPIO77</text>
<text x="141.1" y="94">U6</text>
<text x="141.2" y="95.6">P4</text>
<text x="199.6" y="95.6">C5</text>
<text x="221.8" y="90.2">DDI2_CTRL_DATA</text>
<text x="236.2" y="90.2">&lt;23&gt;</text>
<text x="92.7" y="99.8">&lt;21,9&gt;</text>
<text x="94.8" y="96.6">&lt;9&gt;</text>
<text x="94.8" y="98.2">&lt;9&gt;</text>
<text x="98.8" y="96.6">PCH_GPIO78</text>
<text x="98.8" y="98.2">PCH_GPIO79</text>
<text x="98.8" y="99.8">WLBT_OFF#</text>
<text x="140.1" y="100.5">AD4</text>
<text x="141.1" y="97.2">N4</text>
<text x="141.1" y="98.8">N2</text>
<text x="199.6" y="98.8">B5</text>
<text x="199.6" y="100.5">A6</text>
<text x="199.6" y="97.2">B6</text>
<text x="251.3" y="97.2">DDPB_CTRLDATA: Port B Detected</text>
<text x="251.3" y="98.8">DDPC_CTRLDATA: Port C Detected</text>
<text x="90.6" y="107.6">&lt;9&gt;</text>
<text x="94" y="106">&lt;9&gt;</text>
<text x="94.6" y="107.6">PCH_GPIO54</text>
<text x="94.8" y="104.6">&lt;9&gt;</text>
<text x="98" y="106">PCH_GPIO52</text>
<text x="98.8" y="104.6">PCH_GPIO55</text>
<text x="141.1" y="103.6">U7</text>
<text x="141.3" y="105.2">L1</text>
<text x="141.3" y="106.8">L3</text>
<text x="199.6" y="106.8">C8</text>
<text x="254.5" y="102">1: Port B or C is detected</text>
<text x="254.5" y="103.6">0: Port B or C is not detected</text>
<text x="254.5" y="105.2">(Have internal PD)</text>
<text x="94" y="110.8">&lt;9&gt;</text>
<text x="94.8" y="109.4">&lt;9&gt;</text>
<text x="98" y="110.8">PCH_GPIO53</text>
<text x="98.8" y="109.4">PCH_GPIO51</text>
<text x="141.1" y="108.5">R5</text>
<text x="141.3" y="110">L4</text>
<text x="199.6" y="108.5">A8</text>
<text x="199.6" y="110">D6</text>
<text x="223.8" y="110.8">EDP_HPD</text>
<text x="223.8" y="109.2">DDI2_HDMI_HPD</text>
<text x="232.4" y="110.8">&lt;22&gt;</text>
<text x="237.5" y="109.2">&lt;23&gt;</text>
<text x="156.5" y="142">1</text>
<text x="160.1" y="142.2">@</text>
<text x="164.5" y="142">2</text>
<text x="160.1" y="146.6">+3VS</text>
<text x="156.5" y="153.2">2</text>
<text x="156.9" y="151.8">@</text>
<text x="161.3" y="150.9" transform="rotate(-90 161.3 150.9)">5</text>
<text x="167.6" y="154.9">4</text>
<text x="191.1" y="155.8">PLT_RST#</text>
<text x="199.8" y="155.8">&lt;19,21&gt;</text>
<text x="99.6" y="160.2">1</text>
<text x="156.5" y="156.5">1</text>
<text x="161.3" y="160.3" transform="rotate(-90 161.3 160.3)">3</text>
<text x="170.9" y="157.3" transform="rotate(-90 170.9 157.3)">1</text>
<text x="99.6" y="165.7">2</text>
<text x="101.8" y="166.8">@</text>
<text x="170.9" y="165.1" transform="rotate(-90 170.9 165.1)">2</text>
<text x="229.8" y="196.8">Title</text>
<text x="228.9" y="203">Custom</text>
<text x="229.5" y="201.4">Size</text>
<text x="234.3" y="201.4">Document Number</text>
<text x="281.7" y="201.4">Rev</text>
<text x="283.5" y="203">1.0</text>
<text x="229.2" y="206.2">Date:</text>
<text x="236.9" y="206.2">Tuesday, December 17, 2013</text>
<text x="261.2" y="206.2">Sheet</text>
<text x="268.9" y="206.2">8</text>
<text x="273.7" y="206.2">of</text>
<text x="278.5" y="206.2">38</text>
</g>
<g font-size="1.4" fill="#f00">
<text x="29.2" y="26.9">PCH_PWROK</text>
<text x="126.8" y="28.5">SUSACK#_R</text>
<text x="206.8" y="28.5">DSWODVREN</text>
<text x="126.8" y="30.1">SYS_RESET#</text>
<text x="126.8" y="34.9">APWROK_R</text>
<text x="126.8" y="33.3">PCH_PWROK</text>
<text x="126.8" y="31.7">SYS_PWROK</text>
<text x="206.8" y="31.7">PCH_PCIE_WAKE#</text>
<text x="206.8" y="30.1">DPWROK</text>
<text x="246.8" y="30.1">EC_RSMRST#</text>
<text x="126.8" y="36.5">H_PLT_RST#</text>
<text x="206.8" y="39.7">SUSCLK</text>
<text x="206.8" y="36.5">PCH_GPIO32</text>
<text x="206.8" y="41.3">PM_SLP_S5#</text>
<text x="126.8" y="47.7">AC_PRESENT</text>
<text x="126.8" y="44.5">PCH_GPIO30</text>
<text x="126.8" y="42.9">EC_RSMRST#</text>
<text x="126.8" y="46.1">PBTN_OUT#</text>
<text x="206.8" y="46.1">PM_SLP_S4#</text>
<text x="206.8" y="47.7">PM_SLP_S3#</text>
<text x="126.8" y="49.3">PCH_GPIO72</text>
<text x="126.8" y="52.5">PCH_GPIO29</text>
<text x="206.8" y="49.3">PM_SLP_A#</text>
<text x="61.7" y="57.3">AC_PRESENT</text>
<text x="131.6" y="84.5">EDP_BKCTL</text>
<text x="203.6" y="86.1">DDI1_CTRL_DATA</text>
<text x="203.6" y="89.3">DDI2_CTRL_DATA</text>
<text x="203.6" y="87.7">DDI2_CTRL_CK</text>
<text x="246.8" y="86.1">DDI1_CTRL_DATA</text>
<text x="115.6" y="95.7">PCH_GPIO78</text>
<text x="115.6" y="97.3">PCH_GPIO79</text>
<text x="115.6" y="105.3">PCH_GPIO52</text>
<text x="115.6" y="106.9">PCH_GPIO54</text>
<text x="115.6" y="110.1">PCH_GPIO53</text>
<text x="99.6" y="151.7">H_PLT_RST#</text>
<text x="136.4" y="153.3">H_PLT_RST#</text>
</g>
<g font-size="1.4" fill="#004080">
<text x="144.9" y="29.5">SUSACK</text>
<text x="190.5" y="29.5">DSWVRMEN</text>
<text x="144.9" y="34.3">PCH_PWROK</text>
<text x="144.9" y="32.7">SYS_PWROK</text>
<text x="144.9" y="31.1">SYS_RESET</text>
<text x="144.9" y="35.9">APWROK</text>
<text x="192.7" y="31.1">DPWROK</text>
<text x="194.9" y="32.7">WAKE</text>
<text x="144.9" y="37.5">PLTRST</text>
<text x="186.2" y="39.1">SUS_STAT/GPIO61</text>
<text x="187.7" y="37.5">CLKRUN/GPIO32</text>
<text x="187.9" y="40.7">SUSCLK/GPIO62</text>
<text x="144.9" y="43.9">RSMRST</text>
<text x="144.9" y="47.1">PWRBTN</text>
<text x="144.9" y="45.5">SUSWARN/SUSPWRDNACK/GPIO30</text>
<text x="188.4" y="42.3">SLP_S5/GPIO63</text>
<text x="193.9" y="47.1">SLP_S4</text>
<text x="144.9" y="48.7">ACPRESENT/GPIO31</text>
<text x="144.9" y="50.3">BATLOW/GPIO72</text>
<text x="144.9" y="51.9">SLP_S0</text>
<text x="144.9" y="53.5">SLP_WLAN/GPIO29</text>
<text x="192.7" y="51.9">SLP_SUS</text>
<text x="192.9" y="53.5">SLP_LAN</text>
<text x="193.9" y="48.7">SLP_S3</text>
<text x="194.7" y="50.3">SLP_A</text>
<text x="144.9" y="85.5">EDP_BKLCTL</text>
<text x="144.9" y="87.1">EDP_BKLEN</text>
<text x="144.9" y="88.7">EDP_VDDEN</text>
<text x="185.1" y="87.1">DDPB_CTRLDATA</text>
<text x="186.1" y="88.7">DDPC_CTRLCLK</text>
<text x="186.1" y="85.5">DDPB_CTRLCLK</text>
<text x="144.9" y="95.1">PIRQA/GPIO77</text>
<text x="185" y="90.3">DDPC_CTRLDATA</text>
<text x="144.9" y="96.7">PIRQB/GPIO78</text>
<text x="144.9" y="98.3">PIRQC/GPIO79</text>
<text x="144.9" y="99.9">PIRQD/GPIO80</text>
<text x="144.9" y="101.5">PME</text>
<text x="188.6" y="98.3">DDPC_AUXN</text>
<text x="188.7" y="96.7">DDPB_AUXN</text>
<text x="188.7" y="101.5">DDPC_AUXP</text>
<text x="188.8" y="99.9">DDPB_AUXP</text>
<text x="144.9" y="104.7">GPIO55</text>
<text x="144.9" y="106.3">GPIO52</text>
<text x="144.9" y="107.9">GPIO54</text>
<text x="189.7" y="107.9">DDPB_HPD</text>
<text x="144.9" y="109.5">GPIO51</text>
<text x="144.9" y="111.1">GPIO53</text>
<text x="189.6" y="109.5">DDPC_HPD</text>
<text x="190.8" y="111.1">EDP_HPD</text>
<text x="159.3" y="154.3">B</text>
<text x="162.3" y="153.8" transform="rotate(-90 162.3 153.8)">P</text>
<text x="164.8" y="155.9">Y</text>
<text x="159.3" y="157.5">A</text>
<text x="162.3" y="157.6" transform="rotate(-90 162.3 157.6)">G</text>
</g>
<g font-size="1.3" fill="#00f">
<text x="195.3" y="60.4">Rev1p2</text>
<text x="160.1" y="102">GPIO</text>
<text x="193.7" y="118">Rev1p2</text>
</g>
<g font-size="1.3">
<text x="133.8" y="200.6">THIS SHEET OF ENGINEERING DRAWING IS THE PROPRIETARY PROPERTY OF COMPAL ELECTRONICS, INC. AND CONTAINS CONFIDENTIAL</text>
<text x="133.8" y="202.1">AND TRADE SECRET INFORMATION. THIS SHEET MAY NOT BE TRANSFERED FROM THE CUSTODY OF THE COMPETENT DIVISION OF R&amp;D</text>
<text x="133.8" y="203.6">DEPARTMENT EXCEPT AS AUTHORIZED BY COMPAL ELECTRONICS, INC. NEITHER THIS SHEET NOR THE INFORMATION IT CONTAINS</text>
<text x="133.8" y="205.1">MAY BE USED BY OR DISCLOSED TO ANY THIRD PARTY WITHOUT PRIOR WRITTEN CONSENT OF COMPAL ELECTRONICS, INC.</text>
</g>
<g font-size="1.1">
<text x="30.1" y="1.1">5</text>
<text x="87" y="1.1">4</text>
<text x="144" y="1.1">3</text>
<text x="201" y="1.1">2</text>
<text x="257.9" y="1.1">1</text>
<text x=".5" y="28.2">D</text>
<text x="286.9" y="28.2">D</text>
<text x="169.7" y="63.4">8 OF 19</text>
<text x=".5" y="79.3">C</text>
<text x="286.9" y="79.3">C</text>
<text x="169.7" y="117.8">9 OF 19</text>
<text x=".5" y="130.6">B</text>
<text x="286.9" y="130.6">B</text>
<text x=".5" y="181.7">A</text>
<text x="286.9" y="181.7">A</text>
<text x="30.1" y="207.6">5</text>
<text x="87" y="207.6">4</text>
<text x="144" y="207.6">3</text>
<text x="201" y="207.6">2</text>
<text x="257.9" y="207.6">1</text>
</g>
<g font-size="1.1" fill="#000080">
<text x="145.7" y="21.8">U1H</text>
<text x="145.7" y="76.2">U1I</text>
</g>
<g font-size="1.1" fill="#00f">
<text x="164.1" y="21.5">HASWELL_MCP_E</text>
<text x="161.7" y="26.6">SYSTEM POWER MANAGEMENT</text>
<text x="163.3" y="75.9">HASWELL_MCP_E</text>
<text x="156.9" y="87.4">eDP SIDEBAND</text>
<text x="176.1" y="97">DISPLAY</text>
</g>
</svg>
